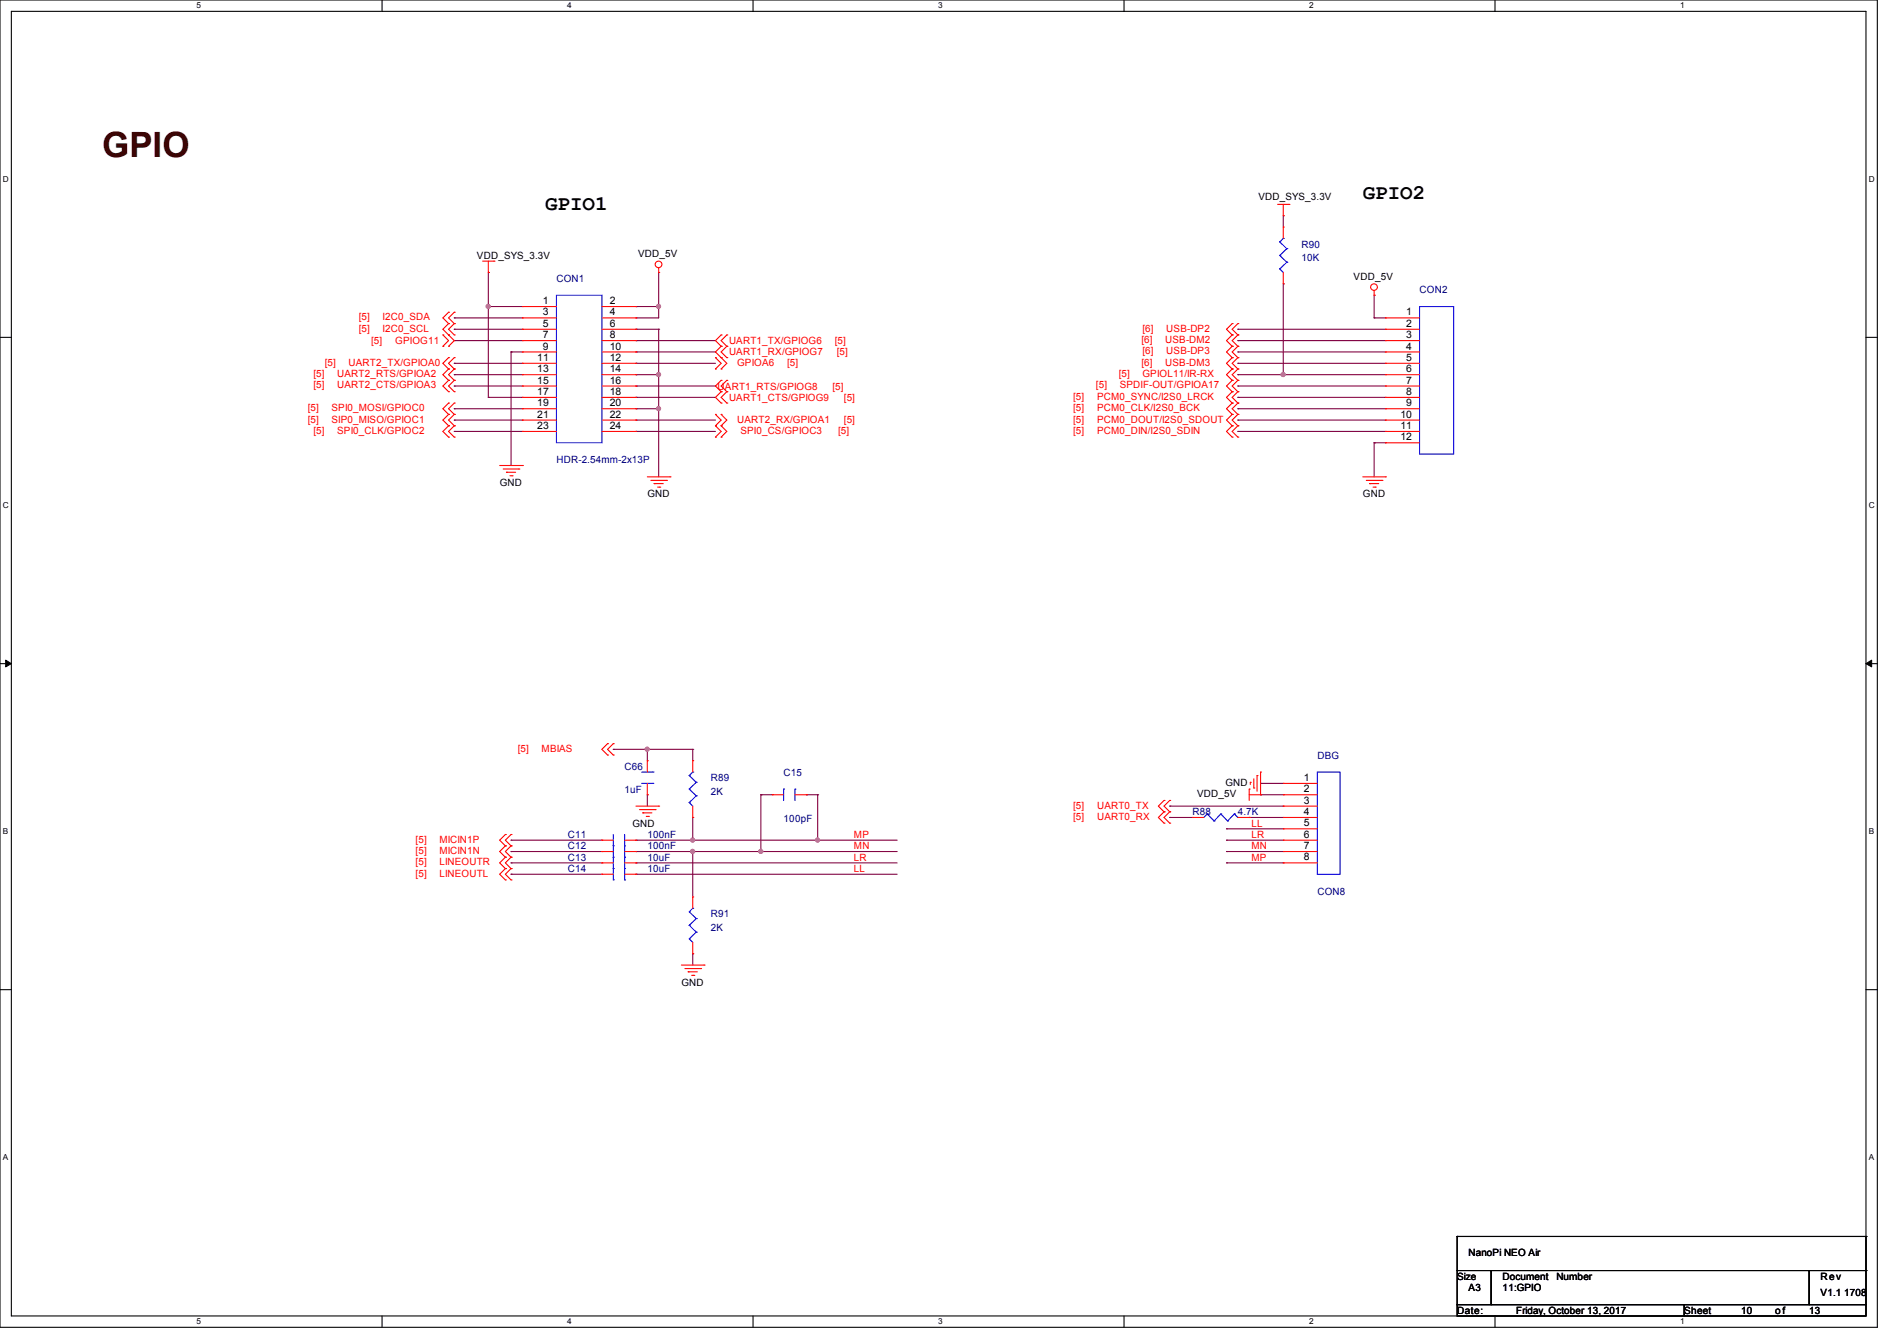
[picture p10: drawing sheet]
<svg xmlns="http://www.w3.org/2000/svg" width="297mm" height="210mm" viewBox="0 0 297 210" stroke-linecap="round" stroke-linejoin="round" font-family="sans-serif">
<path d="M0 0h293.9v207.9h-293.9zM1.8 1.8h290.3v204.3h-290.3z" fill="none" stroke="#000" stroke-width=".17"/>
<g fill="#fff">
<path d="M30.8 .2h.7v1.4h-.7z"/>
<path d="M30.8 206.2h.7v1.4h-.7z"/>
</g>
<path d="M59.8 0v1.8M59.8 206.1v1.8" fill="none" stroke="#000" stroke-width=".17"/>
<g fill="#fff">
<path d="M88.8 .2h.7v1.4h-.7z"/>
<path d="M88.8 206.2h.7v1.4h-.7z"/>
</g>
<path d="M117.9 0v1.8M117.9 206.1v1.8" fill="none" stroke="#000" stroke-width=".17"/>
<g fill="#fff">
<path d="M146.9 .2h.7v1.4h-.7z"/>
<path d="M146.9 206.2h.7v1.4h-.7z"/>
</g>
<path d="M176 0v1.8M176 206.1v1.8" fill="none" stroke="#000" stroke-width=".17"/>
<g fill="#fff">
<path d="M205 .2h.7v1.4h-.7z"/>
<path d="M205 206.2h.7v1.4h-.7z"/>
</g>
<path d="M234.1 0v1.8M234.1 206.1v1.8" fill="none" stroke="#000" stroke-width=".17"/>
<g fill="#fff">
<path d="M263.1 .2h.6v1.4h-.6z"/>
<path d="M263.1 206.2h.6v1.4h-.6z"/>
<path d="M.5 27.3h.9v1.4h-.9z"/>
<path d="M292.6 27.3h.9v1.4h-.9z"/>
<path d="M.5 78.4h.9v1.4h-.9z"/>
<path d="M292.6 78.4h.9v1.4h-.9z"/>
</g>
<path d="M0 52.8h1.8M292.1 52.8h1.8" fill="none" stroke="#000" stroke-width=".17"/>
<g fill="#fff">
<path d="M.5 129.5h.8v1.4h-.8z"/>
<path d="M292.6 129.5h.8v1.4h-.8z"/>
</g>
<path d="M0 103.9h1.8M292.1 103.9h1.8" fill="none" stroke="#000" stroke-width=".17"/>
<path d="M.9 103.4l.9 .5-.9 .5zM292.1 103.9l.9-.5v1z" fill="#000" stroke="#000" stroke-width=".16"/>
<g fill="#fff">
<path d="M.5 180.5h.8v1.4h-.8z"/>
<path d="M292.6 180.5h.8v1.4h-.8z"/>
</g>
<g fill="none" stroke="#000" stroke-width=".17">
<path d="M0 155h1.8M292.1 155h1.8M228.1 199h5.4v5.3h-5.4zM228.1 193.6h.1M228.1 193.6v5.4M228.1 193.6h64M233.5 199h49.8v5.3h-49.8zM283.3 199h8.8v5.3h-8.8zM292.1 193.6h.1M292.1 199h.1M292.1 193.6v5.4M228.1 204.3h35.6v1.8h-35.6z"/>
<path d="M263.7 204.3h28.4v1.8h-28.4z"/>
</g>
<g fill="none" stroke="#800040" stroke-width=".17">
<path d="M200.9 33.8h.1M200.9 33.8v1.8M71.1 58.7h.1M71.1 56.9h.1M71.1 53.3h.1M71.1 49.8h.1M71.1 51.6h.1M71.1 58.7h10.7M71.1 56.9h10.7M71.1 53.3h10.7M71.1 49.8h10.7M71.1 51.6h10.7"/>
<path d="M76.5 48h.1M76.5 42.7h.1M76.5 48h5.3M76.5 42.7v19.5M80 55.1h.1M80 55.1h1.8M80 55.1v17.8M99.6 56.9h.1M99.6 48h.1M99.6 49.8h.1M99.6 55.1h.1M99.6 53.3h.1"/>
<path d="M99.6 58.7h.1M99.6 51.6h.1M99.6 58.7h3.5M99.6 56.9h12.4M99.6 53.3h12.4M99.6 48h3.5M99.6 51.6h3.5M99.6 55.1h12.4M103.1 48h.1M103.1 51.6h.1M103.1 42.7h.1M103.1 58.7h.1"/>
<path d="M103.1 42.7v7.1h-3.5M103.1 51.6v23.1M193.8 58.7h.1M193.8 56.9h.1M193.8 55.1h.1M193.8 53.3h.1M193.8 51.6h.1M193.8 58.7h23.1M193.8 56.9h23.1M193.8 53.3h23.1M193.8 51.6h23.1M193.8 55.1h23.1"/>
<path d="M200.9 44.4h.1M200.9 58.7h.1M200.9 44.4v14.3M215.1 49.8h.1M215.1 46.2h.1M215.1 49.8h1.8M215.1 46.2v3.6M71.1 60.5h.1M71.1 65.8h.1M71.1 64h.1M71.1 67.6h.1M71.1 60.5h10.7"/>
<path d="M71.1 65.8h10.7M71.1 64h10.7M71.1 67.6h10.7M76.5 62.2h.1M76.5 62.2h5.3M99.6 60.5h.1M99.6 62.2h.1M99.6 65.8h.1M99.6 67.6h.1M99.6 64h.1M99.6 60.5h12.4M99.6 62.2h12.4"/>
<path d="M99.6 65.8h12.4M99.6 64h3.5M99.6 67.6h12.4M103.1 64h.1M193.8 60.5h.1M193.8 62.2h.1M193.8 64h.1M193.8 65.8h.1M193.8 67.6h.1M193.8 60.5h23.1M193.8 62.2h23.1M193.8 65.8h23.1"/>
<path d="M193.8 64h23.1M193.8 67.6h23.1M215.1 69.3h.1M215.1 69.3h1.8M215.1 69.3v5.4M96 117.3h.1M96 117.3h12.5M101.3 117.3h.1M101.3 117.3v1.8M108.5 117.3h.1M108.5 117.3v1.8M80 136.9h.1"/>
<path d="M80 135.1h.1M80 131.6h.1M80 133.3h.1M80 136.9h14.2M80 135.1h14.2M80 131.6h14.2M80 133.3h14.2M99.6 131.6h.1M99.6 133.3h.1M99.6 135.1h.1M99.6 136.9h.1M99.6 136.9h40.9"/>
<path d="M99.6 135.1h40.9M99.6 131.6h40.9M99.6 133.3h40.9M101.3 124.5h.1M101.3 124.5v1.7M108.5 128h.1M108.5 131.6h.1M108.5 133.3h.1M108.5 128v3.6M108.5 133.3v7.2M119.1 124.5h.1M119.1 133.3h.1"/>
<path d="M119.1 124.5h1.8M119.1 124.5v8.8M126.2 124.5h.1M126.2 124.5h1.8M128 124.5h.1M128 131.6h.1M128 124.5v7.1M183.1 126.2h.1M183.1 128h.1M183.1 126.2h17.8M183.1 128h3.6M192 129.8h.1"/>
<path d="M192 131.6h.1M192 133.3h.1M192 135.1h.1M192 135.1h8.9M192 131.6h8.9M192 133.3h8.9M192 129.8h8.9M195.6 128h.1M195.6 128h5.3M197.4 124.5h.1M197.4 122.7h.1M197.4 124.5h3.5"/>
<path d="M197.4 122.7h3.5M108.5 149.4h.1M108.5 149.4v1.7"/>
</g>
<g fill="#f0f" stroke="#f0f" stroke-width=".17">
<circle cx="103.1" cy="48" r=".32"/>
<circle cx="76.4" cy="48" r=".32"/>
<circle cx="103.1" cy="58.7" r=".32"/>
<circle cx="103.1" cy="64" r=".32"/>
<circle cx="200.9" cy="58.7" r=".32"/>
<circle cx="108.4" cy="131.6" r=".32"/>
<circle cx="108.4" cy="133.3" r=".32"/>
<circle cx="128" cy="131.6" r=".32"/>
<circle cx="119.1" cy="133.3" r=".32"/>
<circle cx="101.3" cy="117.3" r=".32"/>
</g>
<g fill="none" stroke="#f00" stroke-width=".17">
<path d="M200 32h1.8M200.9 33.8h.1M200.9 35.6h.1M200.9 32v1.8M200.9 35.6v1.7M201.8 32h.1M69.3 54.2h.1M69.3 52.5h.1M69.3 52.5l.9 .8-.9 .9M70.2 52.5h.1M70.2 50.7h.1M70.2 48.9h.1"/>
<path d="M70.2 59.6h.1M70.2 57.8h.1M70.2 56h.1M70.2 54.2h.1M70.2 50.7l-.9 .9 1.8 1.7-.9 .9M70.2 48.9l-.9 .9 .9 .9M70.2 57.8l-.9 .9 .9 .9M70.2 59.6l-.9 .9 .9 .8M70.2 56l-.9 .9 .9 .9M71.1 52.5h.1M71.1 50.7h.1M71.1 48.9h.1"/>
<path d="M71.1 59.6h.1M71.1 57.8h.1M71.1 56h.1M71.1 50.7l-.9 .9 .9 .9M71.1 48.9l-.9 .9 .9 .9M71.1 57.8l-.9 .9 .9 .9M71.1 59.6l-.9 .9 .9 .8M71.1 56l-.9 .9 .9 .9M75.6 40.9h1.7M76.5 42.7h.1M76.5 40.9v1.8M77.3 40.9h.1"/>
<path d="M81.8 48h.1M81.8 49.8h.1M81.8 51.6h.1M81.8 53.3h.1M81.8 55.1h.1M81.8 56.9h.1M81.8 58.7h.1M81.8 48h5.3M81.8 49.8h5.3M81.8 51.6h5.3M81.8 53.3h5.3M81.8 55.1h5.3"/>
<path d="M81.8 56.9h5.3M81.8 58.7h5.3M94.2 48h5.4M94.2 49.8h5.4M94.2 51.6h5.4M94.2 53.3h5.4M94.2 55.1h5.4M94.2 56.9h5.4M94.2 58.7h5.4M99.6 48h.1M99.6 49.8h.1M99.6 51.6h.1"/>
<path d="M99.6 53.3h.1M99.6 55.1h.1M99.6 56.9h.1M99.6 58.7h.1M103.1 42.7h.1M103.1 42v.7M112 57.8h.1M112 56h.1M112 56l.9 .9-.9 .9M112.9 57.8h.1M112.9 56h.1M112.9 52.5h.1"/>
<path d="M112.9 54.2h.1M112.9 59.6h.1M112.9 54.2l-.9 .9 1.8 1.8-.9 .9M112.9 52.5l-.9 .8 .9 .9M112.9 59.6l-.9 .9 .9 .8M113.8 54.2h.1M113.8 52.5h.1M113.8 56h.1M113.8 59.6h.1M113.8 52.5l-.9 .8 .9 .9M113.8 54.2l-.9 .9 .9 .9M113.8 59.6l-.9 .9 .9 .8"/>
<path d="M192.9 59.6h.1M192.9 57.8h.1M192.9 54.2h.1M192.9 56h.1M192.9 52.5h.1M192.9 50.7h.1M192.9 57.8l-.9 .9 .9 .9M192.9 59.6l-.9 .9 .9 .8M192.9 54.2l-.9 .9 .9 .9M192.9 56l-.9 .9 .9 .9M192.9 52.5l-.9 .8 .9 .9M192.9 50.7l-.9 .9 .9 .9"/>
<path d="M193.8 59.6h.1M193.8 57.8h.1M193.8 54.2h.1M193.8 56h.1M193.8 52.5h.1M193.8 50.7h.1M193.8 57.8l-.9 .9 .9 .9M193.8 59.6l-.9 .9 .9 .8M193.8 54.2l-.9 .9 .9 .9M193.8 56l-.9 .9 .9 .9M193.8 52.5l-.9 .8 .9 .9M193.8 50.7l-.9 .9 .9 .9"/>
<path d="M200.9 44.4h.1M200.9 42.7v1.7M215.1 46.2h.1M215.1 45.5v.7M216.9 49.8h.1M216.9 51.6h.1M216.9 53.3h.1M216.9 55.1h.1M216.9 56.9h.1M216.9 58.7h.1M216.9 49.8h5.3M216.9 51.6h5.3"/>
<path d="M216.9 53.3h5.3M216.9 55.1h5.3M216.9 56.9h5.3M216.9 58.7h5.3M70.2 61.3h.1M70.2 64.9h.1M70.2 63.1h.1M70.2 66.7h.1M70.2 68.5h.1M70.2 63.1l-.9 .9 .9 .9M70.2 64.9l-.9 .9 .9 .9M70.2 66.7l-.9 .9 .9 .9"/>
<path d="M71.1 61.3h.1M71.1 64.9h.1M71.1 63.1h.1M71.1 66.7h.1M71.1 68.5h.1M71.1 63.1l-.9 .9 .9 .9M71.1 64.9l-.9 .9 .9 .9M71.1 66.7l-.9 .9 .9 .9M78.2 72.9h3.6M78.8 73.4h2.4M79.3 74h.1M79.3 74h1.4"/>
<path d="M79.8 74.5h.4M80.2 74.5h.1M81.2 73.4h.1M81.8 72.9h.1M81.8 60.5h.1M81.8 62.2h.1M81.8 64h.1M81.8 65.8h.1M81.8 67.6h.1M81.8 60.5h5.3M81.8 62.2h5.3M81.8 64h5.3"/>
<path d="M81.8 65.8h5.3M81.8 67.6h5.3M94.2 60.5h5.4M94.2 62.2h5.4M94.2 64h5.4M94.2 65.8h5.4M94.2 67.6h5.4M99.6 60.5h.1M99.6 62.2h.1M99.6 64h.1M99.6 65.8h.1M99.6 67.6h.1"/>
<path d="M101.3 74.7h3.6M101.9 75.2h2.5M102.4 75.7h.1M102.4 75.7h1.4M103 76.3h.3M103.3 76.3h.1M104.4 75.2h.1M104.9 74.7h.1M112 66.7h.1M112 64.9h.1M112 68.5h.1M112 64.9l.9 .9-.9 .9"/>
<path d="M112 66.7l.9 .9-.9 .9M112.9 66.7h.1M112.9 64.9h.1M112.9 61.3h.1M112.9 63.1h.1M112.9 68.5h.1M112.9 64.9l.9 .9-.9 .9M112.9 61.3l-.9 .9 .9 .9M112.9 66.7l.9 .9-.9 .9M113.8 61.3h.1M113.8 63.1h.1M113.8 61.3l-.9 .9 .9 .9"/>
<path d="M192.9 61.3h.1M192.9 63.1h.1M192.9 64.9h.1M192.9 66.7h.1M192.9 68.5h.1M192.9 61.3l-.9 .9 .9 .9M192.9 63.1l-.9 .9 .9 .9M192.9 64.9l-.9 .9 .9 .9M192.9 66.7l-.9 .9 .9 .9M193.8 61.3h.1M193.8 63.1h.1M193.8 64.9h.1"/>
<path d="M193.8 66.7h.1M193.8 68.5h.1M193.8 61.3l-.9 .9 .9 .9M193.8 63.1l-.9 .9 .9 .9M193.8 64.9l-.9 .9 .9 .9M193.8 66.7l-.9 .9 .9 .9M213.4 74.7h3.5M213.9 75.2h2.5M214.4 75.7h.1M214.4 75.7h1.5M215 76.3h.3M215.3 76.3h.1"/>
<path d="M216.4 75.2h.1M216.9 74.7h.1M216.9 60.5h.1M216.9 62.2h.1M216.9 64h.1M216.9 65.8h.1M216.9 67.6h.1M216.9 69.3h.1M216.9 60.5h5.3M216.9 62.2h5.3M216.9 64h5.3M216.9 65.8h5.3"/>
<path d="M216.9 67.6h5.3M216.9 69.3h5.3M95.1 118.2h.1M95.1 116.5h.1M95.1 116.5l-.9 .8 .9 .9M96 118.2h.1M96 116.5h.1M96 116.5l-.9 .8 .9 .9M101.3 119.1h.1M101.3 119.1v1.8M108.5 119.1h.1M108.5 119.1v1.8"/>
<path d="M79.1 137.8h.1M79.1 136h.1M79.1 134.2h.1M79.1 132.5h.1M79.1 130.7h.1M79.1 136l-.9 .9 .9 .9M79.1 134.2l-.9 .9 .9 .9M79.1 130.7l-.9 .9 .9 .9M79.1 132.5l-.9 .8 .9 .9M80 137.8h.1M80 136h.1M80 134.2h.1"/>
<path d="M80 132.5h.1M80 130.7h.1M80 136l-.9 .9 .9 .9M80 134.2l-.9 .9 .9 .9M80 130.7l-.9 .9 .9 .9M80 132.5l-.9 .8 .9 .9M94.2 135.1h.1M94.2 136.9h.1M94.2 131.6h.1M94.2 133.3h.1M94.2 135.1h1.8M94.2 136.9h1.8"/>
<path d="M94.2 131.6h1.8M94.2 133.3h1.8M97.8 135.1h1.8M97.8 136.9h1.8M97.8 131.6h1.8M97.8 133.3h1.8M99.6 135.1h.1M99.6 136.9h.1M99.6 131.6h.1M99.6 133.3h.1M99.6 126.2h3.5M100.1 126.8h2.5"/>
<path d="M100.6 127.3h.1M100.6 127.3h1.5M101.2 127.8h.3M101.3 124.5h.1M101.3 122.7v1.8M101.5 127.8h.1M102.6 126.8h.1M103.1 126.2h.1M108.5 128h.1M108.5 126.2v1.8M120.9 124.5h.1M120.9 124.5h1.8"/>
<path d="M124.5 124.5h1.7M126.2 124.5h.1M182.2 128.9h.1M182.2 127.1h.1M182.2 125.3h.1M182.2 127.1l-.8 .9 .8 .9M182.2 125.3l-.8 .9 .8 .9M183.1 128.9h.1M183.1 127.1h.1M183.1 125.3h.1M183.1 127.1l-.9 .9 .9 .9M183.1 125.3l-.9 .9 .9 .9"/>
<path d="M186.7 128h.1M186.7 128h1.8M193.8 128h1.8M195.6 123.6h.1M195.6 128h.1M195.6 124.5h1.8M195.6 123.6v1.7M195.7 122.5h.1M195.7 122.5v.4M196.3 123.4h.1M196.3 122v1.4M196.8 121.5h.1"/>
<path d="M196.8 121.5v2.4M197.4 124.5h.1M197.4 120.9h.1M197.4 120.9v3.6M200.9 122.7h.1M200.9 124.5h.1M200.9 126.2h.1M200.9 128h.1M200.9 129.8h.1M200.9 131.6h.1M200.9 133.3h.1M200.9 135.1h.1"/>
<path d="M200.9 124.5h5.3M200.9 126.2h5.3M200.9 135.1h5.3M200.9 128h5.3M200.9 131.6h5.3M200.9 122.7h5.3M200.9 129.8h5.3M200.9 133.3h5.3M106.7 151.1h3.5M107.2 151.7h2.5M107.7 152.2h.1M107.7 152.2h1.5"/>
<path d="M108.3 152.7h.3M108.5 149.4h.1M108.5 140.5h.1M108.5 140.5v1.7M108.5 147.6v1.8M108.6 152.7h.1M109.7 151.7h.1M110.2 151.1h.1"/>
<circle cx="103.1" cy="41.4" r=".52"/>
<circle cx="215.1" cy="45" r=".52"/>
</g>
<g fill="none" stroke="#00f" stroke-width=".17">
<path d="M200.4 37.9h.1M200.4 37.9l1.1 1M200.9 37.3h.1M200.9 37.3l-.5 .6M201.5 38.9h.1M201.5 38.9l-1.1 1.1M87.1 46.2h7.1v23.1h-7.1zM200.4 42.1h.1M200.4 40h.1M200.4 42.1l.5 .6M200.4 40l1.1 1.1M201.5 41.1h.1"/>
<path d="M201.5 41.1l-1.1 1M222.2 48h5.4v23.1h-5.4zM96 136h.1M96 137.8h.1M96 132.5h.1M96 134.2h.1M96 130.7v7.1M97.8 136h.1M97.8 137.8h.1M97.8 132.5h.1M97.8 134.2h.1M97.8 130.7v7.1"/>
<path d="M100.5 120.9h1.7M100.5 122.7h1.7M102.2 120.9h.1M102.2 122.7h.1M107.9 125.7h.1M107.9 123.6h.1M107.9 121.5h.1M107.9 125.7l.6 .5M107.9 123.6l1.1 1M107.9 121.5l1.1 1M108.5 120.9h.1M108.5 120.9l-.6 .6"/>
<path d="M109 124.6h.1M109 122.5h.1M109 124.6l-1.1 1.1M109 122.5l-1.1 1.1M122.7 123.6h.1M122.7 123.6v1.7M124.5 123.6h.1M124.5 123.6v1.7M189 127.5h.1M189 127.5l-.5 .5M189 127.5l1.1 1.1M190.1 128.6h.1"/>
<path d="M191.1 127.5h.1M191.1 127.5l-1 1.1M191.1 127.5l1.1 1.1M192.2 128.6h.1M193.3 127.5h.1M193.3 127.5l-1.1 1.1M193.3 127.5l.5 .5M193.8 128h.1M206.2 120.9h3.6v16h-3.6zM107.9 147h.1M107.9 144.9h.1M107.9 142.8h.1"/>
<path d="M107.9 147l.6 .6M107.9 144.9l1.1 1.1M107.9 142.8l1.1 1M108.5 142.2h.1M108.5 142.2l-.6 .6M109 146h.1M109 143.8h.1M109 146l-1.1 1M109 143.8l-1.1 1.1"/>
</g>
<text font-size="5.5" fill="#400000" x="16" y="24.6">GPIO</text>
<g font-size="3.3">
<text x="85.3" y="32.9">GPIO1</text>
<text x="213.4" y="31.2">GPIO2</text>
</g>
<g font-size="1.6">
<text x="197" y="31.3">VDD_SYS_3.3V</text>
<text x="74.7" y="40.6">VDD_SYS_3.3V</text>
<text x="99.9" y="40.2">VDD_5V</text>
<text x="85" y="47.6">1</text>
<text x="95.5" y="47.6">2</text>
<text x="211.9" y="43.8">VDD_5V</text>
<text x="85" y="49.4">3</text>
<text x="85" y="51.2">5</text>
<text x="85" y="53">7</text>
<text x="95.5" y="49.4">4</text>
<text x="95.5" y="51.2">6</text>
<text x="95.5" y="53">8</text>
<text x="220.2" y="49.4">1</text>
<text x="220.2" y="51.2">2</text>
<text x="220.2" y="53">3</text>
<text x="84.1" y="56.5">11</text>
<text x="84.1" y="58.3">13</text>
<text x="85" y="54.7">9</text>
<text x="95.5" y="54.7">10</text>
<text x="95.5" y="56.5">12</text>
<text x="95.5" y="58.3">14</text>
<text x="220.2" y="54.7">4</text>
<text x="220.2" y="56.5">5</text>
<text x="220.2" y="58.3">6</text>
<text x="84.1" y="60.1">15</text>
<text x="84.1" y="61.8">17</text>
<text x="84.1" y="63.6">19</text>
<text x="84.1" y="65.4">21</text>
<text x="95.5" y="60.1">16</text>
<text x="95.5" y="61.8">18</text>
<text x="95.5" y="63.6">20</text>
<text x="95.5" y="65.4">22</text>
<text x="219.3" y="65.4">10</text>
<text x="220.2" y="60.1">7</text>
<text x="220.2" y="61.8">8</text>
<text x="220.2" y="63.6">9</text>
<text x="84.1" y="67.2">23</text>
<text x="95.5" y="67.2">24</text>
<text x="219.3" y="67.2">11</text>
<text x="219.3" y="69">12</text>
<text x="78.2" y="76.1">GND</text>
<text x="101.4" y="77.9">GND</text>
<text x="213.4" y="77.9">GND</text>
<text x="187.4" y="124.8">VDD_5V</text>
<text x="191.9" y="123.1">GND</text>
<text x="204.2" y="122.3">1</text>
<text x="204.2" y="124.1">2</text>
<text x="204.2" y="125.9">3</text>
<text x="99" y="129.5">GND</text>
<text x="204.2" y="127.6">4</text>
<text x="204.2" y="129.4">5</text>
<text x="204.2" y="131.2">6</text>
<text x="204.2" y="133">7</text>
<text x="204.2" y="134.7">8</text>
<text x="106.7" y="154.3">GND</text>
<text x="229.9" y="196.7">NanoPi NEO Air</text>
<text x="228.1" y="200.4">Size</text>
<text x="229.9" y="202.2">A3</text>
<text x="235.2" y="200.4">Document</text>
<text x="235.3" y="202.2">11:GPIO</text>
<text x="243.7" y="200.4">Number</text>
<text x="285" y="200.4">Rev</text>
<text x="285" y="202.9">V1.1 1708</text>
<text x="228.1" y="205.7">Date:</text>
<text x="237.4" y="205.7">Friday, October 13, 2017</text>
<text x="263.7" y="205.7">Sheet</text>
<text x="272.6" y="205.7">10</text>
<text x="277.9" y="205.7">o f</text>
<text x="283.3" y="205.7">13</text>
</g>
<g font-size="1.6" fill="#000080">
<text x="203.8" y="38.8">R90</text>
<text x="203.8" y="40.9">10K</text>
<text x="87.1" y="44.1">CON1</text>
<text x="222.3" y="45.9">CON2</text>
<text x="87.1" y="72.6">HDR-2.54mm-2x13P</text>
<text x="206.3" y="118.8">DBG</text>
<text x="97.8" y="120.6">C66</text>
<text x="97.8" y="124.1">1uF</text>
<text x="111.3" y="122.3">R89</text>
<text x="111.3" y="124.5">2K</text>
<text x="122.7" y="121.5">C15</text>
<text x="88.9" y="131.2">C11</text>
<text x="101.4" y="131.2">100nF</text>
<text x="122.7" y="128.7">100pF</text>
<text x="186.7" y="127.7">R88</text>
<text x="193.8" y="127.7">4.7K</text>
<text x="88.9" y="134.8">C13</text>
<text x="88.9" y="136.6">C14</text>
<text x="88.9" y="133">C12</text>
<text x="101.4" y="134.8">10uF</text>
<text x="101.4" y="136.6">10uF</text>
<text x="101.4" y="133">100nF</text>
<text x="111.3" y="143.7">R91</text>
<text x="206.3" y="140.1">CON8</text>
<text x="111.3" y="145.8">2K</text>
</g>
<g font-size="1.6" fill="#f00">
<text x="56.2" y="51.9">[5]</text>
<text x="56.2" y="50.2">[5]</text>
<text x="58.1" y="53.9">[5]</text>
<text x="59.9" y="51.9">I2C0_SCL</text>
<text x="59.9" y="50.2">I2C0_SDA</text>
<text x="61.9" y="53.9">GPIOG11</text>
<text x="114.1" y="53.9">UART1_TX/GPIOG6</text>
<text x="130.7" y="53.9">[5]</text>
<text x="178.7" y="53.7">[6]</text>
<text x="178.9" y="51.9">[6]</text>
<text x="182.4" y="53.7">USB-DM2</text>
<text x="182.6" y="51.9">USB-DP2</text>
<text x="49.1" y="59.1">[5]</text>
<text x="50.8" y="57.3">[5]</text>
<text x="52.8" y="59.1">UART2_RTS/GPIOA2</text>
<text x="54.6" y="57.3">UART2_TX/GPIOA0</text>
<text x="114.1" y="55.7">UART1_RX/GPIOG7</text>
<text x="115.4" y="57.3">GPIOA6</text>
<text x="123.2" y="57.3">[5]</text>
<text x="131" y="55.7">[5]</text>
<text x="175.1" y="59.1">[5]</text>
<text x="178.7" y="57.3">[6]</text>
<text x="178.9" y="59.1">GPIOL11/IR-RX</text>
<text x="178.9" y="55.5">[6]</text>
<text x="182.4" y="57.3">USB-DM3</text>
<text x="182.6" y="55.5">USB-DP3</text>
<text x="48.2" y="64.4">[5]</text>
<text x="49.1" y="60.8">[5]</text>
<text x="51.9" y="64.4">SPI0_MOSI/GPIOC0</text>
<text x="52.8" y="60.8">UART2_CTS/GPIOA3</text>
<text x="112.4" y="61">UART1_RTS/GPIOG8</text>
<text x="114.1" y="62.8">UART1_CTS/GPIOG9</text>
<text x="130.4" y="61">[5]</text>
<text x="132.1" y="62.8">[5]</text>
<text x="168" y="62.6">[5]</text>
<text x="168" y="64.4">[5]</text>
<text x="171.6" y="60.8">[5]</text>
<text x="171.8" y="62.6">PCM0_SYNC/I2S0_LRCK</text>
<text x="171.8" y="64.4">PCM0_CLK/I2S0_BCK</text>
<text x="175.3" y="60.8">SPDIF-OUT/GPIOA17</text>
<text x="48.2" y="66.2">[5]</text>
<text x="49.1" y="67.9">[5]</text>
<text x="51.9" y="66.2">SIP0_MISO/GPIOC1</text>
<text x="52.8" y="67.9">SPI0_CLK/GPIOC2</text>
<text x="115.4" y="66.2">UART2_RX/GPIOA1</text>
<text x="115.9" y="67.9">SPI0_CS/GPIOC3</text>
<text x="131.2" y="67.9">[5]</text>
<text x="132.1" y="66.2">[5]</text>
<text x="168" y="66.2">[5]</text>
<text x="168" y="67.9">[5]</text>
<text x="171.8" y="66.2">PCM0_DOUT/I2S0_SDOUT</text>
<text x="171.8" y="67.9">PCM0_DIN/I2S0_SDIN</text>
<text x="81.1" y="117.7">[5]</text>
<text x="84.8" y="117.7">MBIAS</text>
<text x="65.1" y="132">[5]</text>
<text x="68.8" y="132">MICIN1P</text>
<text x="133.7" y="131.2">MP</text>
<text x="168" y="128.4">[5]</text>
<text x="168" y="126.6">[5]</text>
<text x="171.8" y="128.4">UART0_RX</text>
<text x="171.8" y="126.6">UART0_TX</text>
<text x="195.9" y="129.5">LL</text>
<text x="195.9" y="131.2">LR</text>
<text x="65.1" y="137.3">[5]</text>
<text x="65.1" y="135.5">[5]</text>
<text x="65.1" y="133.7">[5]</text>
<text x="68.8" y="137.3">LINEOUTL</text>
<text x="68.8" y="135.5">LINEOUTR</text>
<text x="68.8" y="133.7">MICIN1N</text>
<text x="133.7" y="133">MN</text>
<text x="133.7" y="134.8">LR</text>
<text x="133.7" y="136.6">LL</text>
<text x="195.9" y="133">MN</text>
<text x="195.9" y="134.8">MP</text>
</g>
<g font-size="1.3">
<text x="30.8" y="1.3">5</text>
<text x="88.8" y="1.3">4</text>
<text x="146.9" y="1.3">3</text>
<text x="205" y="1.3">2</text>
<text x="263.1" y="1.3">1</text>
<text x=".5" y="28.4">D</text>
<text x="292.6" y="28.4">D</text>
<text x=".5" y="79.5">C</text>
<text x="292.6" y="79.5">C</text>
<text x=".5" y="130.6">B</text>
<text x="292.6" y="130.6">B</text>
<text x=".5" y="181.7">A</text>
<text x="292.6" y="181.7">A</text>
<text x="30.8" y="207.4">5</text>
<text x="88.8" y="207.4">4</text>
<text x="146.9" y="207.4">3</text>
<text x="205" y="207.4">2</text>
<text x="263.1" y="207.4">1</text>
</g>
</svg>
